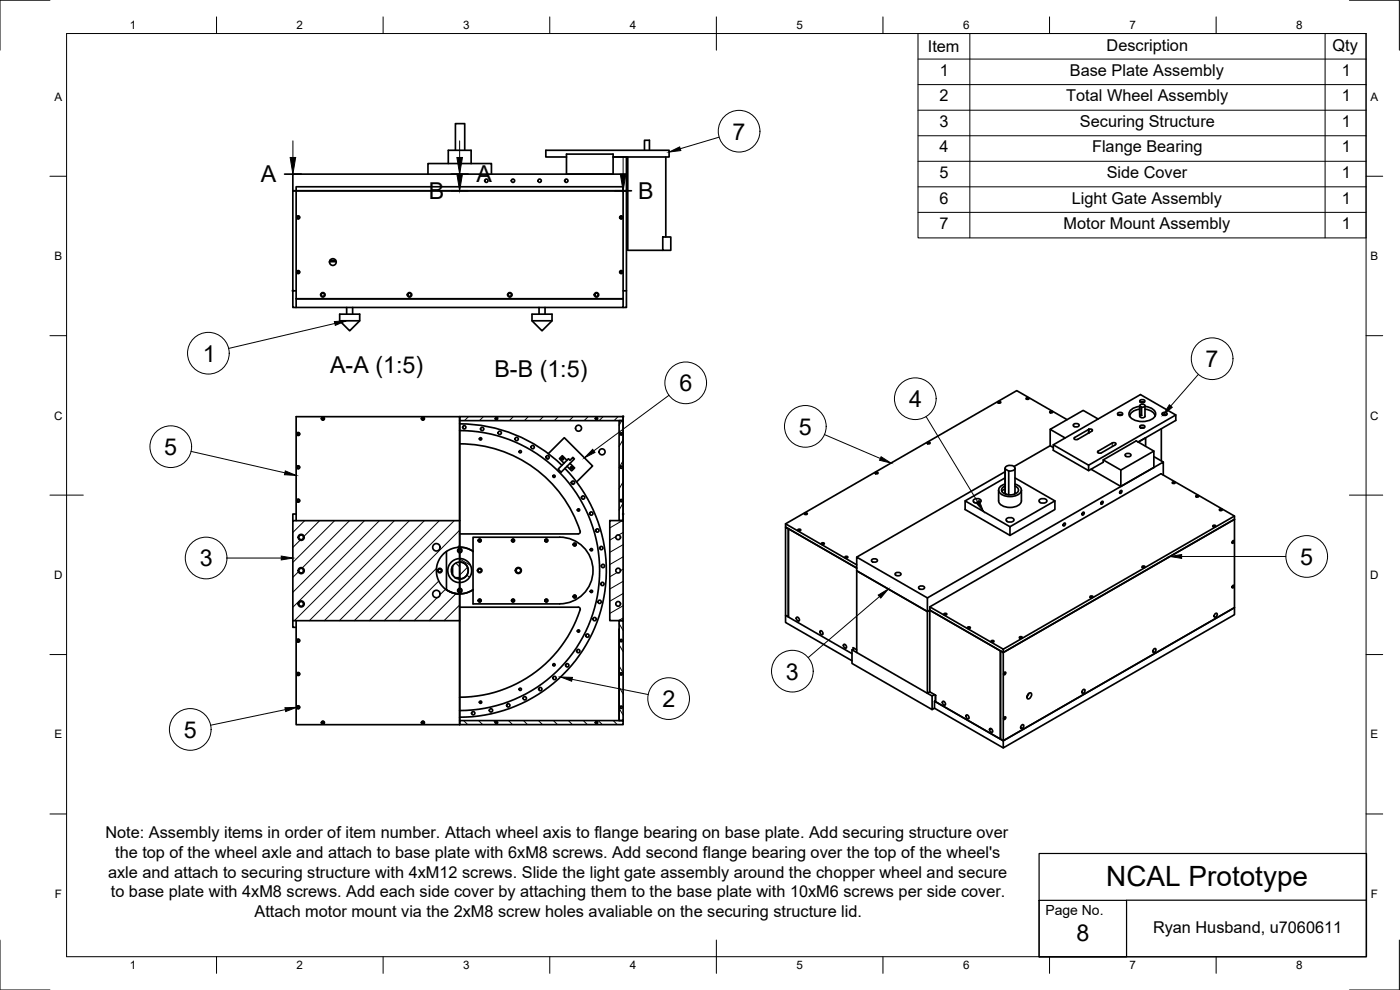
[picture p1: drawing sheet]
<svg xmlns="http://www.w3.org/2000/svg" width="420mm" height="297mm" viewBox="0 0 420 297" stroke-linecap="round" stroke-linejoin="round" font-family="sans-serif">
<!-- layer: Visible -->
<g fill="none" stroke="#000" stroke-width=".51">
<path d="M88.9 57.2h98.1v32.4h-98.1zM88.9 56h98.1v1.2h-98.1zM128.4 52.2v-3.1h19.1v3.1M134.5 49.1v-4h6.9v4M136.7 45.1v-8h2.8v8M170 47.1h-6.2v-2h37v2h-16.8h4v5.1M170 46.2h14v6h-14zM187 57.2h1v30.1M187 57.2h1v-5h-100.1v5h1h-1v30.1M188.4 47.1v28h10.5M193.4 45.1v-3h1.5v3M199.8 47.1v24"/>
<path d="M98.9 78.5h2M99 78.1h1.7M198.9 71.1h2.4v4h-2.4zM87.9 87.3v5h1M87.9 87.3h1M88.9 89.6h98.1v2.7h-98.1zM101.9 94.3h6v2l-3 3-3-3zM101.9 96.3h6M104 92.3v2M105.8 92.3v2M159.7 94.3h6v2l-3 3-3-3zM159.7 96.3h6"/>
<path d="M161.8 92.3v2M163.6 92.3v2M187 87.3h1M188 87.3v5h-1M308.1 119.4l.4-.1 .3 .3-.5 .2-.4-.2zM137.9 125h49.1v1.2h-49.1zM137.9 129.2v31h35.6l.6-.4a37.7 37.7 0 0 0-36.1-26.6M137.9 129.2a42 42 0 0 1 42.1 42 42 42 0 0 1-42.1 42M137.9 126.2v3M138 127.2a44 44 0 0 1 30.7 12.4M163.8 137.1l.6 .6M164.5 136.1l4.9-4.8 8.4 8.5-4.8 4.8"/>
<path d="M170.2 138.1l-1.4-1.4-.9 .9 1.4 1.4M171 139l1.4 1.4-.8 .9-1.4-1.4M185.8 126.2h1.2v30h-1.2zM187 125v31.2M278.4 132.7h.4l.3 .3-.5 .2-.3-.2zM299.6 120.5h.4l.3 .3-.5 .2-.3-.2zM315.2 123.4h.4l.3 .3-.5 .2-.4-.2zM315.2 128.8v4.9l.9 .6M315.2 133.7l-10.9 6.3M316.1 133.5v1.6l10.6 6.1 4.4-2.5v-.7l9.9-5.7 5.3 3-9.9 5.7-5.3-3M320.2 125.9l-15.1-8.7-69.3 40M322.1 127.4a.93 .93 0 0 1 1-.4 .93 .93 0 0 1 .7 .8 .93 .93 0 0 1-1 .3 .93 .93 0 0 1-.7-.7z"/>
<path d="M326.7 129.9h.1M326.7 139.6v1.6M326.7 128.8l-4.2 2.5-.2 .3 .4 .3 .7-.1 3.3-1.9M326.7 128.8h.1M326.7 128.8h.8l.3 .4-1.1 .7M326.7 128.8v1.1M329.6 125.7l-4.5-2.6-9.9 5.7 4.5 2.6M333.8 132.9l-4.2 2.4-.2 .4 .4 .3 .7-.1 4.2-2.4M333.8 132.9h.9l.2 .2-.2 .3M335.4 124a.82 .82 0 0 1 .9-.3 .82 .82 0 0 1 .6 .7 .82 .82 0 0 1-.9 .3 .82 .82 0 0 1-.6-.7zM335.6 124.5h1.1M335.9 124.6h.5"/>
<path d="M337.7 136.3a.93 .93 0 0 1 1-.3 .93 .93 0 0 1 .7 .7 .93 .93 0 0 1-1 .4 .93 .93 0 0 1-.7-.8zM339 124.9h.1M342 121.7l.1 3.2a.92 .92 0 0 0 1.5 0v-3.2M342 121.9a3 3 0 0 0-3.2 2.5 4.2 4.2 0 0 0 4.9 2l.8-.1a2.24 2.24 0 0 0 2.1-2.8 3.8 3.8 0 0 0-3-1.6M342 122.8l-1.3 .3a2.27 2.27 0 0 0-1.7 1.8M342.1 120.2a.82 .82 0 0 1 .8-.3 .82 .82 0 0 1 .7 .6 .82 .82 0 0 1-.9 .3 .82 .82 0 0 1-.6-.6zM342.1 127.8a.82 .82 0 0 1 .8-.3 .82 .82 0 0 1 .7 .7 .82 .82 0 0 1-.9 .3 .82 .82 0 0 1-.6-.7zM342.3 120.7h1.1M342.3 128.3h1.1M342.6 120.8h.5M342.6 128.4h.5M342.6 122.2l.9-.2a.76 .76 0 0 0-.6-.8 .76 .76 0 0 0-.8 .5v.2l.5 .3v2.4l-.5-.3 .5 .3"/>
<path d="M343.6 122.8l2 .6a1.9 1.9 0 0 1 1 1.5M346.3 135.3v5l-9.9 5.7M346.3 137l2.8 1.6M348.5 128.6v9.7M348.8 124a.82 .82 0 0 1 .8-.3 .82 .82 0 0 1 .6 .7 .82 .82 0 0 1-.8 .3 .82 .82 0 0 1-.6-.7zM348.9 124.5h1.2M349.2 124.6h.5M352.9 124.5l-26.2 15.1-10.6-6.1 26.2-15.1 10.6 6.1v1.6l-11.3 6.5 2.2-1.2v2.5M88.9 154.2h-1v2M88.9 156.2v-31.2h49.1v31.2M138 156.2h-50.1v30M138 156.2v8.4"/>
<path d="M167.5 140.8l3.1-3.1 .4 .4 .9-.9 .5 .5-4 4zM169.5 140.5a44 44 0 0 1 9 47.8 44 44 0 0 1-40.6 26.9M171.4 144.7l.6 .6M183 156.2h4v30h-4zM235.8 158.1l.8 .5v26.5l-.8-.5zM239.5 158.8h.5l.3 .3-.5 .2-.4-.2zM241.5 153.9h.5l.3 .3-.6 .2-.3-.2zM262.7 141.7h.5l.3 .3-.5 .2-.4-.2zM289.6 150.3l13.5 7.7M292.1 150a1.47 1.47 0 0 1 2.3 .3 1.38 1.38 0 0 1-2.3 0zM299.7 147v3.3a3.4 3.4 0 0 0 4.2 1.9l.7-.1a2.34 2.34 0 0 0 1.9-1.8v-3.3M301.3 146.8l-.6 .6"/>
<path d="M301.6 145.8a1.2 1.2 0 0 0-1 1.2 1.2 1.2 0 0 0 1 1.2 3.1 3.1 0 0 0 4.1-1.1 1.38 1.38 0 0 0-1.1-1.3M301.6 145.2a1.79 1.79 0 0 0-1.6 2.6 4.5 4.5 0 0 0 6.4-.3 1.91 1.91 0 0 0-1.8-2.3M301.6 140.5l.1 7.6M301.6 143.4l-12 6.9v2.6l13.5 7.7v-2.6l13.5-7.7M301.6 141.5l-44.5 25.7M301.7 140.7a1.47 1.47 0 0 1 2.2-1 .81 .81 0 0 1 .7 1 .81 .81 0 0 1-1.1 .6h-.7M302 155.7a1.47 1.47 0 0 1 2.3 .3 1.38 1.38 0 0 1-2.4 0zM302.2 148.4l-.5-.3v-7.4l1 .6v7.2M304.6 140.5v7.3l-.2 .5M304.6 143.4l12 6.9v2.6l-13.5 7.7M311.9 150a1.47 1.47 0 0 1 2.3 .3 1.38 1.38 0 0 1-2.4 0zM319.2 157.1l.4-.2 .1 .3-.5 .6-.2-.2z"/>
<path d="M324.9 153.9l.3-.2 .2 .2-.5 .7-.2-.3zM327.4 140.8l9 5.2v-5M330.5 150.6l.4-.2 .2 .2-.6 .7-.1-.2zM336.2 147.3l.3-.2 .2 .3-.5 .6-.2-.2zM349.1 142.5v-3.9l-70.8 40.8v28.6l.7-.4M351.9 144.6h.5l.3 .3-.6 .2-.3-.2zM359 148.7l.4-.1 .4 .3-.6 .2-.3-.2zM364.1 157.6h.4l.4 .3-.6 .2-.3-.2zM366.1 152.8l.4-.1 .3 .3-.5 .2-.4-.2zM370.5 155.8l-69.4 40-.9-.5M370.5 155.8v-1l-22.1-12.7-69.4 40M370.5 154.8l-69.4 40"/>
<path d="M134 165.5v11.5l1.9 .9 2.1 .3M134 176.9l1.6 .9 2.4 .4M135.8 169.8v2.8M136.6 173.3l1.4 .4M137.5 176.7l.5-.2v1.4l-.6-.4zM137.9 165.8v2.8M137.9 178.2v31a38 38 0 0 0 36.2-26.2M137.9 176.5v1.3M137.9 164.5v1.3M137.9 168.6l.1 5.1M137.9 177.8l.1 .4M138 164.5a.67 .67 0 0 1 .6 .7 .67 .67 0 0 1-.6 .6"/>
<path d="M138 176.5a.67 .67 0 0 1 .6 .7 .67 .67 0 0 1-.6 .6M138 168.6a2.55 2.55 0 0 1 2.5 2.6 2.55 2.55 0 0 1-2.6 2.5v2.8M138 164.2l1.8 .2 2.2 1M138 165.9v2.8M138 173.7v2.9M138 178.2v8h-50.1M138 164.2a7 7 0 0 0-7 7 7 7 0 0 0 7 7M138 168.7v4.6h-1.4M138 164.6v1.3M138 164.5a.67 .67 0 0 0-.7 .7 .67 .67 0 0 0 .7 .7M138 168.6a2.55 2.55 0 0 0-2.5 1.9 2.55 2.55 0 0 0 1.1 2.8M142 176.9l-2 1-2.1 .3"/>
<path d="M142 161.2h26a10 10 0 0 1 10 10 10 10 0 0 1-10 10h-26zM246.6 162.9h.5l.3 .3-.6 .2-.3-.2zM253.7 167l.4-.1 .4 .3-.6 .2-.3-.2zM257.1 169.5l-21.3-12.3v.9l21.3 12.3-20.5-11.8v26.5l19.1 11M257.1 171.3l21.2 12.2 .7-.4M257.1 171.3v24.5l22.6 13 .8-.4M257.1 171.3v-4.1l21.2 12.2M261.6 168a.93 .93 0 0 1 1-.4 .93 .93 0 0 1 .7 .8 .93 .93 0 0 1-1 .3 .93 .93 0 0 1-.7-.7zM268.7 172.1a.93 .93 0 0 1 .9-.4 .93 .93 0 0 1 .7 .7 .93 .93 0 0 1-.9 .4 .93 .93 0 0 1-.7-.7zM275.7 176.1a.93 .93 0 0 1 1-.3 .93 .93 0 0 1 .7 .7 .93 .93 0 0 1-1 .4 .93 .93 0 0 1-.7-.8zM327.2 178.9l.5-.1 .3 .3-.6 .2-.3-.2zM342.9 169.9l.4-.1 .3 .3-.5 .2-.4-.2z"/>
<path d="M369.9 162.4l.3-.2 .2 .2-.5 .6-.2-.2zM369.9 175.8l.3-.2 .2 .2-.5 .6-.2-.2zM87.9 186.2v2h1M88.9 186.2v31.2h49.1v-31.2M137.9 182.2h35.6l.5 .2 .1 .6M185.8 186.2h1.2v30h-1.2zM185.8 188.8v27.4M185.8 188.8h.1M235.8 184.6v2.2l19.9 11.5M239 185.2a.67 .67 0 0 1 .8 .4 .67 .67 0 0 1-.1 .8l-.6-.4zM246.1 189.3a.67 .67 0 0 1 .8 .3 .67 .67 0 0 1-.1 .8l-.6-.4zM253.2 193.4a.67 .67 0 0 1 .7 .3 .67 .67 0 0 1-.1 .8l-.6-.4z"/>
<path d="M255.7 195v4.1l24 13.8v-4.1M256 194.3l1.1 .7M256.4 194.6l-.7 .4 1.4 .8M279 183.1v24.5l1.9 1M279 182.1l22.1 12.7v1l-22.1-12.7zM279 183.1l21.2 12.2M283.4 184.1l.4-.1 .3 .3-.5 .2-.3-.2zM290.5 188.2l.4-.1 .3 .3-.5 .2-.4-.2zM297.5 192.2h.5l.3 .3-.5 .2-.4-.2zM300.2 195.3v26.5l.9 .5v2.1l69.4-40v-2.1l-69.4 40-20.6-11.9 .2-.2M300.2 195.3v26.5l-19.3-11.2-.2-.2v-1.8M301.1 195.8l69.4-40v26.5l-69.4 40z"/>
<path d="M306 191.1l.5-.1 .3 .3-.6 .2-.3-.2zM346.3 194.8l.4-.2a.67 .67 0 0 1 .1 .8 .67 .67 0 0 1-.8 .3zM364.7 184.2l.4-.2a.67 .67 0 0 1 .1 .8 .67 .67 0 0 1-.8 .3zM137.9 216.2h49.1v1.2h-49.1zM280.5 210.4v2.1l-.8 .4M280.5 212.5l20.6 11.9M282.9 210.5a.67 .67 0 0 1 .7 .3 .67 .67 0 0 1-.1 .8l-.6-.4zM289.9 214.6a.67 .67 0 0 1 .8 .3 .67 .67 0 0 1-.1 .8l-.6-.4zM297 218.6a.67 .67 0 0 1 .8 .4 .67 .67 0 0 1-.1 .8l-.6-.4zM301.4 201.8l.3-.2 .2 .3-.5 .6-.2-.3zM301.4 215.2l.3-.1 .2 .2-.5 .6-.2-.2zM306.6 217.6l.4-.2a.67 .67 0 0 1 .1 .8 .67 .67 0 0 1-.7 .3z"/>
<path d="M308.6 208.2l.8-.3a1.16 1.16 0 0 1-1 1.8l-.2-.5zM308.7 208.1l-.5 .9M325 207l.4-.2a.67 .67 0 0 1 .1 .8 .67 .67 0 0 1-.8 .3z"/>
<circle cx="146" cy="54.2" r=".5"/>
<circle cx="154" cy="54.2" r=".5"/>
<circle cx="162" cy="54.2" r=".5"/>
<circle cx="170" cy="54.2" r=".5"/>
<circle cx="89.5" cy="65.2" r=".35"/>
<circle cx="89.5" cy="65.2" r=".46"/>
<circle cx="99.9" cy="78.6" r="1.01"/>
<circle cx="186.4" cy="65.2" r=".35"/>
<circle cx="186.4" cy="65.2" r=".46"/>
<circle cx="89.5" cy="81.6" r=".35"/>
<circle cx="89.5" cy="81.6" r=".46"/>
<circle cx="96.9" cy="88.5" r=".67"/>
<circle cx="96.9" cy="88.5" r=".5"/>
<circle cx="122.9" cy="88.5" r=".67"/>
<circle cx="122.9" cy="88.5" r=".5"/>
<circle cx="153" cy="88.5" r=".67"/>
<circle cx="153" cy="88.5" r=".5"/>
<circle cx="179" cy="88.5" r=".67"/>
<circle cx="179" cy="88.5" r=".5"/>
<circle cx="186.4" cy="81.6" r=".35"/>
<circle cx="186.4" cy="81.6" r=".46"/>
<circle cx="89.5" cy="130.2" r=".35"/>
<circle cx="89.5" cy="130.2" r=".46"/>
<circle cx="96.9" cy="125.6" r=".35"/>
<circle cx="96.9" cy="125.6" r=".46"/>
<circle cx="126.9" cy="125.6" r=".35"/>
<circle cx="126.9" cy="125.6" r=".46"/>
<circle cx="139.3" cy="128.2" r=".5"/>
<circle cx="144.2" cy="131.7" r=".35"/>
<circle cx="144.7" cy="128.7" r=".5"/>
<circle cx="149" cy="125.6" r=".35"/>
<circle cx="150" cy="129.9" r=".5"/>
<circle cx="155.1" cy="131.7" r=".5"/>
<circle cx="156.1" cy="135.5" r=".35"/>
<circle cx="159.9" cy="134.2" r=".5"/>
<circle cx="164.3" cy="137.2" r=".5"/>
<circle cx="168.8" cy="137.6" r=".33"/>
<circle cx="173.6" cy="128.5" r=".9"/>
<circle cx="179" cy="125.6" r=".35"/>
<circle cx="180.7" cy="135.6" r=".9"/>
<circle cx="186.4" cy="130.2" r=".35"/>
<circle cx="89.5" cy="140.2" r=".35"/>
<circle cx="89.5" cy="150.2" r=".35"/>
<circle cx="89.5" cy="140.2" r=".46"/>
<circle cx="89.5" cy="150.2" r=".46"/>
<circle cx="166.3" cy="142.9" r=".35"/>
<circle cx="171.5" cy="140.3" r=".33"/>
<circle cx="171.9" cy="144.8" r=".5"/>
<circle cx="173.6" cy="153" r=".35"/>
<circle cx="175" cy="149.3" r=".5"/>
<circle cx="177.5" cy="154.1" r=".5"/>
<circle cx="179.3" cy="159.2" r=".5"/>
<circle cx="186.4" cy="140.2" r=".35"/>
<circle cx="186.4" cy="150.2" r=".35"/>
<circle cx="90.4" cy="171.2" r=".71"/>
<circle cx="90.4" cy="161.2" r=".71"/>
<circle cx="90.4" cy="171.2" r=".9"/>
<circle cx="90.4" cy="161.2" r=".9"/>
<circle cx="131" cy="178.2" r="1.11"/>
<circle cx="131" cy="164.2" r="1.11"/>
<circle cx="132" cy="171.2" r=".67"/>
<circle cx="132" cy="171.2" r=".5"/>
<circle cx="138" cy="171.2" r="3.6"/>
<circle cx="138" cy="165.2" r=".49"/>
<circle cx="138" cy="177.2" r=".49"/>
<circle cx="144" cy="162.2" r=".35"/>
<circle cx="144" cy="171.2" r=".67"/>
<circle cx="144" cy="162.2" r=".46"/>
<circle cx="144" cy="171.2" r=".5"/>
<circle cx="154" cy="162.2" r=".35"/>
<circle cx="154" cy="162.2" r=".46"/>
<circle cx="155.6" cy="171.2" r=".9"/>
<circle cx="155.6" cy="171.2" r=".71"/>
<circle cx="164" cy="162.2" r=".35"/>
<circle cx="164" cy="162.2" r=".46"/>
<circle cx="172.5" cy="179" r=".35"/>
<circle cx="172.5" cy="163.4" r=".35"/>
<circle cx="172.5" cy="163.4" r=".46"/>
<circle cx="172.5" cy="179" r=".46"/>
<circle cx="177.5" cy="164.9" r=".35"/>
<circle cx="177.5" cy="177.4" r=".35"/>
<circle cx="180.5" cy="164.4" r=".5"/>
<circle cx="180.8" cy="175.2" r=".5"/>
<circle cx="181" cy="169.8" r=".5"/>
<circle cx="185.5" cy="171.2" r=".71"/>
<circle cx="185.5" cy="161.2" r=".71"/>
<circle cx="89.5" cy="192.2" r=".35"/>
<circle cx="89.5" cy="192.2" r=".46"/>
<circle cx="90.4" cy="181.2" r=".71"/>
<circle cx="90.4" cy="181.2" r=".9"/>
<circle cx="144" cy="180.2" r=".35"/>
<circle cx="144" cy="180.2" r=".46"/>
<circle cx="154" cy="180.2" r=".35"/>
<circle cx="154" cy="180.2" r=".46"/>
<circle cx="164" cy="180.2" r=".35"/>
<circle cx="164" cy="180.2" r=".46"/>
<circle cx="166.3" cy="199.5" r=".35"/>
<circle cx="170.2" cy="199.6" r=".5"/>
<circle cx="173.5" cy="195.3" r=".5"/>
<circle cx="173.6" cy="189.3" r=".35"/>
<circle cx="176.3" cy="190.7" r=".5"/>
<circle cx="178.4" cy="185.8" r=".5"/>
<circle cx="179.9" cy="180.6" r=".5"/>
<circle cx="185.5" cy="181.2" r=".71"/>
<circle cx="186.4" cy="192.2" r=".35"/>
<circle cx="89.5" cy="202.2" r=".35"/>
<circle cx="89.5" cy="212.2" r=".35"/>
<circle cx="89.5" cy="202.2" r=".46"/>
<circle cx="89.5" cy="212.2" r=".46"/>
<circle cx="96.9" cy="216.8" r=".35"/>
<circle cx="96.9" cy="216.8" r=".46"/>
<circle cx="126.9" cy="216.8" r=".35"/>
<circle cx="126.9" cy="216.8" r=".46"/>
<circle cx="142" cy="214" r=".5"/>
<circle cx="144.2" cy="210.7" r=".35"/>
<circle cx="147.4" cy="213.1" r=".5"/>
<circle cx="149" cy="216.8" r=".35"/>
<circle cx="152.5" cy="211.6" r=".5"/>
<circle cx="156.1" cy="206.8" r=".35"/>
<circle cx="157.5" cy="209.5" r=".5"/>
<circle cx="162.1" cy="206.8" r=".5"/>
<circle cx="166.4" cy="203.4" r=".5"/>
<circle cx="179" cy="216.8" r=".35"/>
<circle cx="186.4" cy="212.2" r=".35"/>
<circle cx="186.4" cy="202.2" r=".35"/>
</g>
<g fill="#000" stroke="#000" stroke-width=".3">
<circle cx="87.9" cy="87.3" r=".24"/>
<circle cx="187" cy="125" r=".24"/>
<circle cx="187" cy="154.2" r=".24"/>
</g>
<!-- layer: Visible Narrow -->
<path d="M322.5 131.3v.5M329.6 135.4v.5M333.8 132.9v1.1M256 194.3v.5M280.9 208.6v2" fill="none" stroke="#000" stroke-width=".3"/>
<!-- layer: Border -->
<g fill="none" stroke="#000" stroke-width=".3">
<path d="M15 .1h-15v15M20 10.1h390v276.9h-390zM65 5.1v5M115 5.1v5M165 5.1v5M215 5.1v10M265 5.1v5M315 5.1v5M365 5.1v5M405 .1h15v15M15 52.9h5M410 52.9h5"/>
<path d="M15 100.7h5M410 100.7h5M15 148.6h10M405 148.6h10M15 196.4h5M410 196.4h5M15 244.2h5M410 244.2h5M0 282.1v14.9h15M65 287v5M115 287v5M165 287v5"/>
<path d="M215 282.1v9.9M265 287v5M315 287v5M365 287v5M420 282.1v14.9h-15"/>
</g>
<!-- layer: TitleBlock -->
<path d="M311.8 256.1h98.3v31h-98.3zM311.8 270.1h26.3v17h-26.3zM338.1 270.1h72" fill="none" stroke="#000" stroke-width=".36"/>
<!-- layer: BOM -->
<g fill="none" stroke="#000" stroke-width=".3">
<path d="M275.5 10.1h134.5v61.3h-134.5zM275.5 17.7h134.5M291.1 10.1v61.3M397.7 10.1v61.3M275.5 25.4h134.5M275.5 33.1h134.5M215.8 41.2l-11.6 3.4M275.5 40.7h134.5M275.5 48.4h134.5M275.5 56.1h134.5M275.5 63.7h134.5M100.5 97.1l-31.9 7.4"/>
<path d="M200.8 118.6l-22.6 16.7M359.6 112.3l-8.2 9.5M57.3 135.4l28.2 6.5M247.4 130.4l16.8 7.2M277.9 125l15.4 25.5M68.1 167.4h16.3M263.9 179l-21.4 18.3M354.6 167h31.3M85.6 212.9l-22.4 4.7M171.7 203.8l22.8 4.6"/>
<circle cx="221.8" cy="39.4" r="6.3"/>
<circle cx="62.5" cy="106" r="6.3"/>
<circle cx="205.8" cy="114.9" r="6.3"/>
<circle cx="274.7" cy="119.6" r="6.3"/>
<circle cx="363.8" cy="107.6" r="6.3"/>
<circle cx="51.3" cy="134" r="6.3"/>
<circle cx="241.7" cy="127.9" r="6.3"/>
<circle cx="61.9" cy="167.4" r="6.3"/>
<circle cx="392.2" cy="167" r="6.3"/>
<circle cx="57.1" cy="218.9" r="6.3"/>
<circle cx="200.7" cy="209.6" r="6.3"/>
<circle cx="237.8" cy="201.4" r="6.3"/>
</g>
<!-- layer: Hatching -->
<g fill="none" stroke="#000" stroke-width=".3">
<path d="M140.6 125l-1.2 1.2M145.1 125l-1.2 1.2M148.7 125.8l-.3 .4M149.6 125l-.4 .4M154.1 125l-1.2 1.2M158.6 125l-1.2 1.2M163 125l-1.1 1.2M167.6 125l-1.3 1.2M172 125l-1.2 1.2M176.5 125l-1.2 1.2M181 125l-1.2 1.2M185.5 125l-1.2 1.2"/>
<path d="M186.6 126.2l-.8 1.4M187 131.9l-1.2 2.1M187 138.2l-1.2 2.1M91.4 156.2l-3.5 3.6M95.9 156.2l-4.7 4.7M100.4 156.2l-12.5 12.5M104.9 156.2l-14.2 14.2M109.4 156.2l-21.5 21.5M113.9 156.2l-26 26M118.4 156.2l-30 30M122.9 156.2l-30 30M127.4 156.2l-30.1 30"/>
<path d="M131.8 156.2l-29.9 30M136.3 156.2l-30 30M137.9 159.1l-27.1 27.1M186.8 156.2l-3.8 2.2M187 144.6l-1.2 2.1M187 150.9l-1.2 2.1M187 159.8l-1.3 .7M89.6 171.5l-1.7 1.7M90.1 162.1l-2.2 2.1M131 170.5l-15.7 15.7M131.2 179.3l-6.9 6.9M131.7 174.3l-11.9 11.9"/>
<path d="M133.7 176.8l-1.7 1.7M135.8 172.5l.9 .8M136.8 168.9l1.1 1.2M136.9 178.1l-8.1 8.1M137.9 163.6l-.6 .6M137.9 167.7l3.3 1.9M140.1 172.6l.9 .6M140.3 170.2l-2.4 2.4M184.8 161l-1.8 1.1M185.1 171.8l-2.1 1.3M187 163.4l-4 2.3M187 167.1l-4 2.3"/>
<path d="M187 170.8l-.8 .4M187 174.4l-4 2.3M187 178.1l-4 2.3M137.9 181.5l-4.6 4.7M137.9 186l-.1 .2M185.8 199.8l1.2 2.1M185.8 193.4l1.2 2.1M185.8 187.1l1.2 2.1M187 181.7l-4 2.4M187 185.4l-1.4 .8M139.1 216.2l1.3 1.2M143.6 216.2l1.2 1.2"/>
<path d="M148.1 216.2l.6 .5M149.1 217.2l.2 .2M152.6 216.2l1.2 1.2M157.1 216.2l1.2 1.2M161.6 216.2l1.2 1.2M166.1 216.2l1.2 1.2M170.6 216.2l1.2 1.2M175.1 216.2l1.2 1.2M179.6 216.2l1.2 1.2M184 216.2l1.3 1.2M185.8 212.5l1.2 2.1M185.8 206.1l1.2 2.1"/>
</g>
<!-- layer: Annotations -->
<path d="M85.4 52.2h5M135.4 52.2h5.1M135.4 57.2h5.1M184.5 57.2h5" fill="none" stroke="#000" stroke-width=".51"/>
<path d="M87.9 42.3v5M137.9 42.3v9.9M187 47.3v4.9" fill="none" stroke="#000" stroke-width=".3"/>
<path d="M87.1 47.3h1.6l-.8 4.9zM137.1 47.3h1.7l-.9 4.9zM137.1 52.2h1.7l-.9 5zM186.2 52.2h1.6l-.8 5z" fill="#000" stroke="#000" stroke-width=".3"/>
<!-- layer: BOM -->
<path d="M200.8 45.6l3.2-1.5 .3 1.1zM100.4 96.5l3.5-.2-3.3 1.3zM177.9 134.8l.7 .9-3.2 1.7zM264.4 137l3 1.9-3.4-.8zM350.9 121.4l.9 .8-2.7 2.3zM85.6 141.3l3.3 1.3-3.5-.2zM292.8 150.8l1.1-.6 1.3 3.3zM84.4 166.8l3.5 .6-3.5 .6zM263.6 178.5l3-1.8-2.3 2.7zM351.1 167l3.5-.6v1.1zM85.5 212.4l3.5-.2-3.3 1.3zM168.2 203.1l3.6 .1-.2 1.2z" fill="#000" stroke="#000" stroke-width=".3"/>
<text font-size="8.4" x="332" y="265.7">NCAL Prototype</text>
<g font-size="7">
<text x="219.9" y="41.9">7</text>
<text x="78.2" y="54.7">A</text>
<text x="128.7" y="59.8">B</text>
<text x="143" y="54.7">A</text>
<text x="191.5" y="59.8">B</text>
<text x="60.8" y="108.5">1</text>
<text x="99.1" y="111.9">A-A (1:5)</text>
<text x="148.4" y="113.2">B-B (1:5)</text>
<text x="361.8" y="110.1">7</text>
<text x="203.9" y="117.4">6</text>
<text x="272.9" y="122.1">4</text>
<text x="239.7" y="130.4">5</text>
<text x="49.3" y="136.6">5</text>
<text x="59.9" y="169.9">3</text>
<text x="390.2" y="169.5">5</text>
<text x="235.9" y="203.9">3</text>
<text x="198.8" y="212.1">2</text>
<text x="55.1" y="221.4">5</text>
<text x="323.1" y="282.4">8</text>
</g>
<g font-size="4.9">
<text x="278.4" y="15.6">Item</text>
<text x="332.1" y="15.2">Description</text>
<text x="399.9" y="15.2">Qty</text>
<text x="282.1" y="22.7">1</text>
<text x="321.1" y="22.7">Base Plate Assembly</text>
<text x="402.7" y="22.7">1</text>
<text x="282" y="30.4">2</text>
<text x="320" y="30.4">Total Wheel Assembly</text>
<text x="402.7" y="30.4">1</text>
<text x="281.9" y="38.1">3</text>
<text x="324.1" y="38.1">Securing Structure</text>
<text x="402.7" y="38.1">1</text>
<text x="282" y="45.7">4</text>
<text x="327.7" y="45.7">Flange Bearing</text>
<text x="402.7" y="45.7">1</text>
<text x="281.9" y="53.4">5</text>
<text x="332.1" y="53.5">Side Cover</text>
<text x="402.7" y="53.4">1</text>
<text x="281.9" y="61.1">6</text>
<text x="321.6" y="61.1">Light Gate Assembly</text>
<text x="402.7" y="61.1">1</text>
<text x="281.9" y="68.7">7</text>
<text x="319.2" y="68.7">Motor Mount Assembly</text>
<text x="402.7" y="68.7">1</text>
<text x="31.7" y="251.5">Note: Assembly items in order of item number. Attach wheel axis to flange bearing on base plate. Add securing structure over</text>
<text x="34.6" y="257.4">the top of the wheel axle and attach to base plate with 6xM8 screws. Add second flange bearing over the top of the wheel's</text>
<text x="32.4" y="263.3">axle and attach to securing structure with 4xM12 screws. Slide the light gate assembly around the chopper wheel and secure</text>
<text x="33.3" y="269.2">to base plate with 4xM8 screws. Add each side cover by attaching them to the base plate with 10xM6 screws per side cover.</text>
<text x="76.4" y="275">Attach motor mount via the 2xM8 screw holes avaliable on the securing structure lid.</text>
<text x="346" y="280">Ryan Husband, u7060611</text>
</g>
<text font-size="4.2" x="313.7" y="274.4">Page No.</text>
<g font-size="3.5">
<text x="39" y="8.8">1</text>
<text x="89" y="8.8">2</text>
<text x="139" y="8.8">3</text>
<text x="189" y="8.8">4</text>
<text x="239" y="8.8">5</text>
<text x="289" y="8.8">6</text>
<text x="339" y="8.8">7</text>
<text x="389" y="8.8">8</text>
<text x="16.3" y="30.2">A</text>
<text x="411.3" y="30.2">A</text>
<text x="16.3" y="78">B</text>
<text x="411.3" y="78">B</text>
<text x="16.2" y="125.9">C</text>
<text x="411.2" y="125.9">C</text>
<text x="16.2" y="173.7">D</text>
<text x="411.2" y="173.7">D</text>
<text x="16.3" y="221.6">E</text>
<text x="411.3" y="221.6">E</text>
<text x="16.4" y="269.4">F</text>
<text x="411.4" y="269.4">F</text>
<text x="39" y="290.8">1</text>
<text x="89" y="290.8">2</text>
<text x="139" y="290.8">3</text>
<text x="189" y="290.8">4</text>
<text x="239" y="290.8">5</text>
<text x="289" y="290.8">6</text>
<text x="339" y="290.8">7</text>
<text x="389" y="290.8">8</text>
</g>
</svg>
